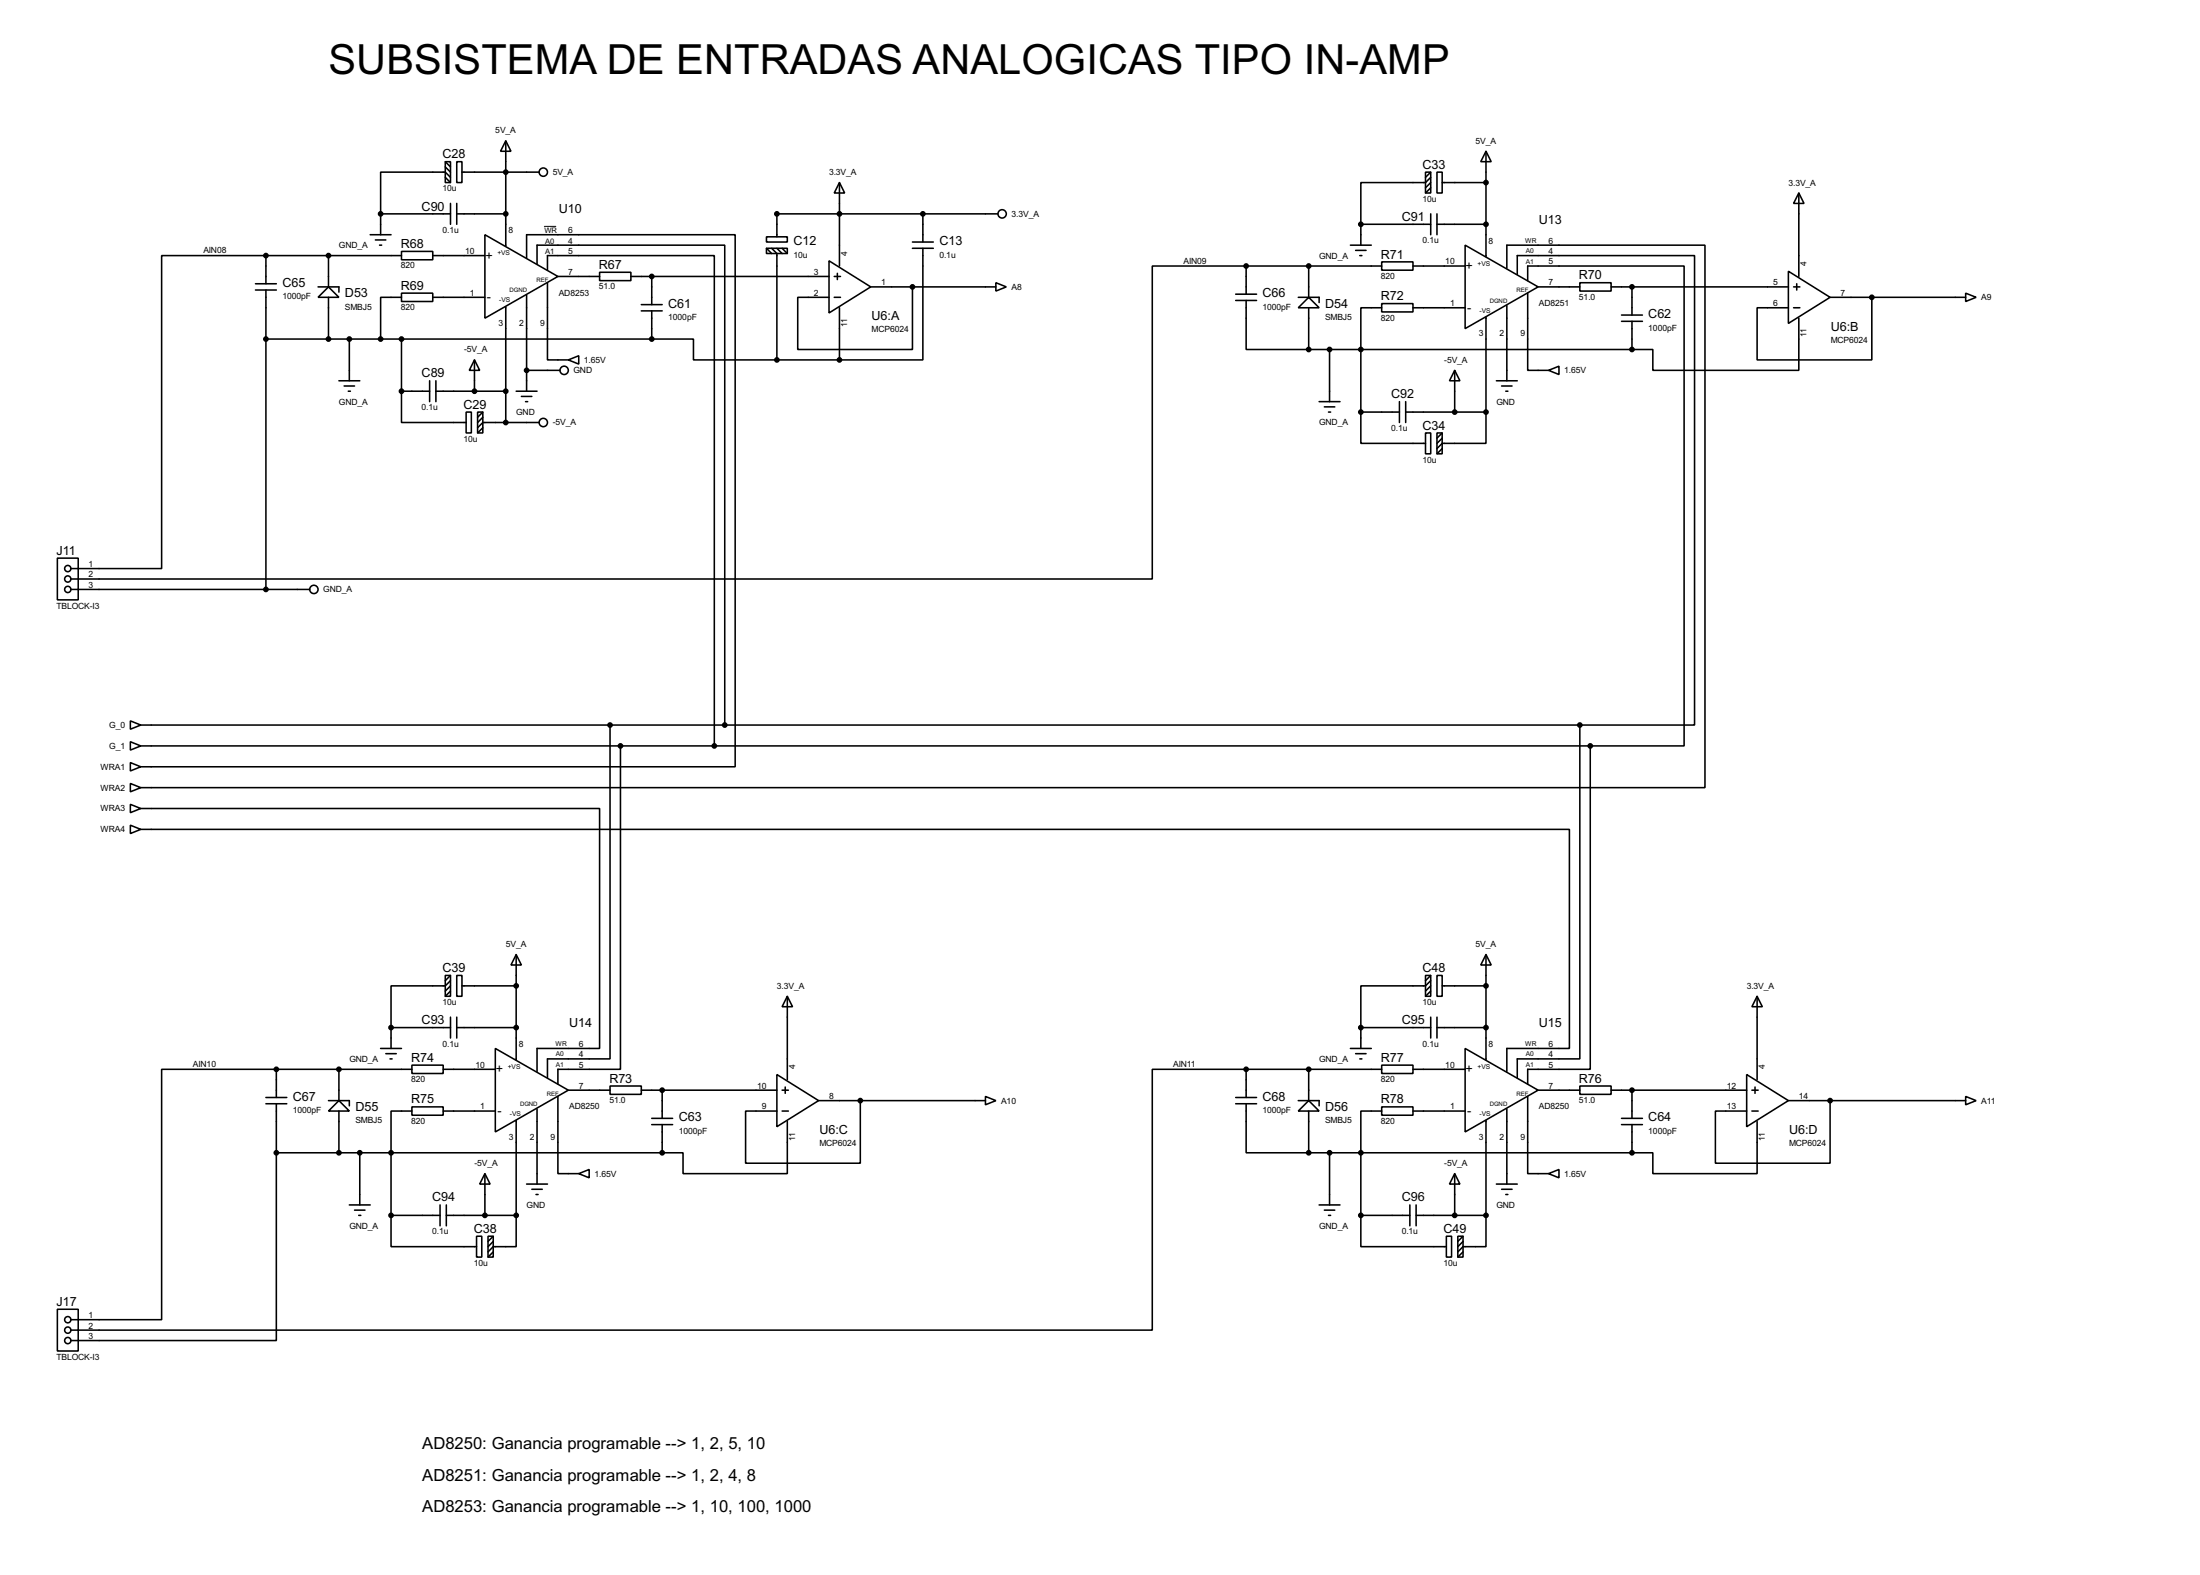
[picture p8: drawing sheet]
<svg xmlns="http://www.w3.org/2000/svg" width="536mm" height="383mm" viewBox="0 0 536 383" stroke-linecap="round" stroke-linejoin="round" font-family="sans-serif">
<g fill="none" stroke="#000" stroke-width=".38">
<path d="M108.5 39.4h1.2v5h-1.2zM108.5 39.4l1.2 1.2M111.3 39.4h1.2v5h-1.2zM123.2 34.3l1.3 2.5h-2.6zM123.2 34.3v25.6M361.9 36.8l1.3 2.6h-2.5zM361.9 36.8v25.7M90.2 57.1h5M91.4 58.4h2.6M92.5 59.7h.5M92.7 52.1h17M92.7 52.1v5"/>
<path d="M108.5 40.6l1.2 1.3M108.5 43.2l1.2 1.2M109.7 43.2l-1.2-1.3h-15.8v10.2M109.7 49.5v5.1M111.3 52.1h11.9M111.3 49.5v5.1M112.5 41.9h18.8M118.1 57.1l17.8 10.2-17.8 10.2zM186.7 57.7h5.1v1.2h-5.1zM204.5 44.4l1.2 2.6h-2.5zM204.5 44.4v20.4M222.2 58.9h5.1"/>
<path d="M224.8 52.1v6.8M243.1 52.1h-53.9v5.6M328.9 59.7h5.1M331.5 54.6h17M331.5 54.6v5.1M347.2 41.9h1.3v5.1h-1.3zM348.5 43.2l-1.3 1.2h-15.7v10.2M348.5 52.1v5M348.5 45.7l-1.3 1.3M348.5 44.4l-1.3 1.3M348.5 41.9l-1.3 1.3M350 41.9h1.3v5.1h-1.3z"/>
<path d="M350 54.6h11.9M350 52.1v5M351.3 44.4h10.6M356.9 59.7l17.7 10.1-17.7 10.2zM438.1 47l1.3 2.5h-2.5zM438.1 47v20.3M62.2 70.6h5.1M62.2 69.1h5.1M64.8 62.2h-25.4v76.2h-22.1M64.8 62.2h33M64.8 62.2v6.9M64.8 70.6v72.9"/>
<path d="M77.5 69.8h5v1.3M80 69.8l2.5 2.6h-5zM80 62.2v7.6M80 72.4v10.1M97.8 61.2h7.6v2h-7.6zM97.8 71.4h7.6v2h-7.6zM97.8 72.4h-5.1v10.1M105.4 62.2h12.7M105.4 72.4h12.7M123.2 74.7v28.2M128.3 62.7v-5.6h50.8v129.6h-144.8M128.3 71.9v23.3"/>
<path d="M130.8 64.3v-4.6h45.7v116.8M133.3 68.8v18.8h5.1M133.3 65.8v-3.6h40.7v119.4M135.9 67.3h10.1M146 66.3h7.7v2h-7.7zM153.7 67.3h48.2M156.2 75.7h5.1M156.2 74.2h5.1M158.7 67.3v6.9M158.7 75.7v6.8M186.7 60.5h5.1v1.2h-5.1zM186.7 60.5l1.3 1.2"/>
<path d="M188 60.5l1.2 1.2v25.9M189.2 60.5l1.3 1.2M190.5 60.5l1.3 1.2M201.9 63.5l10.2 6.3-10.2 6.4zM203.2 67.3h1.5M203.2 72.4h1.5M204 66.5v1.6M204.5 74.9v12.7M212.1 69.8h30.5M222.2 69.8v15.3h-27.9v-12.7h7.6M222.2 60.5h5.1M224.8 60.5v27.1h-20.3"/>
<path d="M242.6 68.8l2.5 1-2.5 1.1zM301 73.2h5.1M301 71.6h5.1M303.5 73.2v11.9h15.3M303.5 64.8h-22.8v76.2h-263.4M303.5 64.8h33M303.5 64.8v6.8M316.2 72.4h5.1v1.3M318.8 72.4l2.5 2.5h-5.1zM318.8 64.8v7.6M318.8 74.9v10.2M330.2 61h2.5"/>
<path d="M331.2 62.2h.5M336.5 63.8h7.7v2h-7.7zM336.5 73.9h7.7v2h-7.7zM336.5 74.9h-5v25.4M344.2 64.8h12.7M344.2 74.9h12.7M361.9 77.2v23.1M367 65.3v-5.6h48.3v132.1h-381M367 74.4v18.3M369.6 66.8v-4.6h43.1v114.3h-27.9M372.1 71.4v18.8h5.1M372.1 68.3v-3.5h38.1v116.8h-22.9"/>
<path d="M374.6 69.8h10.2M384.8 68.8h7.6v2.1h-7.6zM392.4 69.8h43.2M395 78.2h5M395 76.7h5M397.5 69.8v6.9M397.5 78.2v6.9M435.6 66l10.2 6.4-10.2 6.3zM436.9 69.8h1.5M436.9 74.9h1.5M437.6 69.1v1.5M438.1 77.5v12.7h-35.5v-5.1h-5.1"/>
<path d="M445.8 72.4h33M455.9 72.4v15.2h-27.9v-12.7h7.6M478.8 71.4l2.5 1-2.5 1zM64.8 82.5h93.9M82.5 92.7h5.1M83.8 94h2.6M84.8 95.2h.5M85.1 82.5v10.2M97.8 95.2v7.7h15.7M97.8 95.2h6.8M97.8 82.5v12.7M104.6 92.7v5.1"/>
<path d="M106.2 95.2h17M106.2 92.7v5.1M115.6 87.6l1.2 2.6h-2.5zM115.6 87.6v7.6M125.7 95.2h5.1M127 96.5h2.5M128 97.8h.5M128.3 90.2h8.1M138.4 87.6l2.6-1v2zM158.7 82.5h10.2v5.1h20.3M189.2 87.6h15.3M318.8 85.1h78.7"/>
<path d="M321.3 97.8h5.1M322.6 99.1h2.5M323.8 85.1v12.7M340.9 97.8v5.1M342.4 97.8v5.1M354.3 90.2l1.3 2.5h-2.5zM354.3 90.2v10.1M364.5 92.7h5.1M365.8 94h2.5M366.8 95.2h.5M377.2 90.2l2.5-1v2zM113.5 100.3h1.3v5.1h-1.3z"/>
<path d="M116.3 100.3h1.3v5.1h-1.3zM117.6 100.3l-1.3 1.3M117.6 101.6l-1.3 1.3M117.6 104.1l-1.3 1.3M131.3 102.9h-13.7l-1.3 1.2M323.6 100.3h.5M331.5 100.3v7.6h15.7M331.5 100.3h9.4M342.4 100.3h19.5M347.2 105.4h1.3v5.1h-1.3zM350 105.4h1.3v5.1h-1.3zM351.3 105.4l-1.3 1.3"/>
<path d="M351.3 106.7l-1.3 1.2M351.3 109.2l-1.3 1.3M361.9 100.3v7.6h-10.6l-1.3 1.3M14 135.9h5v10.1h-5zM17.3 143.5h58.1M31.7 175.5l2.6 1-2.6 1zM34.3 176.5h350.5M148.6 176.5v81.3h-15.3v4.6M384.8 176.5v81.3h-15.2v4.6M31.7 180.6l2.6 1-2.6 1zM31.7 185.7l2.6 1-2.6 1zM31.7 190.8l2.6 1-2.6 1z"/>
<path d="M31.7 195.8l2.6 1-2.6 1.1zM34.3 196.8h111.7v58.5h-15.2v5.6M34.3 181.6h353M151.1 181.6v78.7h-15.2v3.6M387.3 181.6v78.7h-15.2v3.6M31.7 200.9l2.6 1-2.6 1zM34.3 201.9h348v53.4h-15.3v5.6M108.5 237.5h1.2v5.1h-1.2zM109.7 238.8l-1.2 1.2h-13.3v10.2M109.7 237.5l-1.2 1.3M111.3 237.5h1.2v5.1h-1.2zM125.7 232.4l1.3 2.5h-2.5z"/>
<path d="M125.7 232.4v25.7M347.2 237.5h1.3v5.1h-1.3zM348.5 238.8l-1.3 1.2h-15.7v10.2M348.5 237.5l-1.3 1.3M350 237.5h1.3v5.1h-1.3zM361.9 232.4l1.3 2.5h-2.5zM361.9 232.4v25.7M92.7 255.3h5.1M94 256.5h2.5M95 257.8h.5M95.2 250.2v5.1M95.2 250.2h14.5"/>
<path d="M100.3 259.3h7.6v2.1h-7.6zM109.7 247.6v5.1M109.7 241.3l-1.2 1.3M109.7 240l-1.2 1.3M111.3 250.2h14.4M111.3 247.6v5.1M112.5 240h13.2M120.6 255.3l17.8 10.1-17.8 10.2zM191.8 242.6l1.2 2.5h-2.5zM191.8 242.6v20.3M328.9 255.3h5.1M330.2 256.5h2.5"/>
<path d="M331.2 257.8h.5M331.5 250.2v5.1M331.5 250.2h17M336.5 259.3h7.7v2.1h-7.7zM348.5 247.6v5.1M348.5 241.3l-1.3 1.3M348.5 240l-1.3 1.3M350 250.2h11.9M350 247.6v5.1M351.3 240h10.6M356.9 255.3l17.7 10.1-17.7 10.2zM428 242.6l1.3 2.5h-2.6z"/>
<path d="M428 242.6v20.3M64.8 268.7h5M64.8 267.2h5M67.3 260.3h-27.9v61h-22.1M67.3 260.3h33M67.3 260.3v6.9M67.3 268.7v12M80 268h5.1v1.2M82.5 268l2.6 2.5h-5.1zM82.5 260.3v7.7M82.5 270.5v10.2M100.3 269.5h7.6v2h-7.6z"/>
<path d="M100.3 270.5h-5.1v25.4M107.9 260.3h12.7M107.9 270.5h12.7M125.7 272.8v23.1M130.8 270v18.3M135.9 267v18.7h5.1M138.4 265.4h10.2M148.6 264.4h7.6v2h-7.6zM156.2 265.4h33M158.7 273.8h5.1M158.7 272.3h5.1M161.3 265.4v6.9"/>
<path d="M161.3 273.8v6.9M189.2 261.6l10.2 6.4-10.2 6.3zM190.5 265.4h1.5M190.5 270.5h1.5M191.3 264.7v1.5M191.8 273v12.7h-25.4v-5h-5.1M199.4 268h40.6M209.5 268v15.2h-27.9v-12.7h7.6M240 267l2.6 1-2.6 1zM301 268.7h5.1M301 267.2h5.1M303.5 268.7v12h15.3"/>
<path d="M303.5 260.3h-22.8v63.5h-263.4M303.5 260.3h33M303.5 260.3v6.9M316.2 268h5.1v1.2M318.8 268l2.5 2.5h-5.1zM318.8 260.3v7.7M318.8 270.5v10.2M336.5 269.5h7.7v2h-7.7zM336.5 270.5h-5v25.4M344.2 260.3h12.7M344.2 270.5h12.7M361.9 272.8v23.1"/>
<path d="M367 270v18.3M372.1 267v18.7h5.1M374.6 265.4h10.2M384.8 264.4h7.6v2h-7.6zM392.4 265.4h33M395 273.8h5M395 272.3h5M397.5 265.4v6.9M397.5 273.8v6.9M425.4 261.6l10.2 6.4-10.2 6.3zM426.7 265.4h1.5M426.7 270.5h1.5"/>
<path d="M427.5 264.7v1.5M428 273v12.7h-25.4v-5h-5.1M435.6 268h43.2M445.8 268v15.2h-28v-12.7h7.6M478.8 267l2.5 1-2.5 1zM67.3 280.7v45.7h-50M67.3 280.7h94M85.1 293.4h5.1M86.4 294.6h2.5M87.4 295.9h.5M87.6 280.7v12.7M95.2 295.9v7.6h20.9"/>
<path d="M95.2 295.9h12M107.2 293.4v5M108.7 295.9h17M108.7 293.4v5M118.1 285.7l1.3 2.6h-2.6zM118.1 285.7v10.2M125.7 295.9v7.6h-5.6l-1.2 1.3M128.3 288.3h5M129.5 289.6h2.6M130.6 290.8h.5M141 285.7l2.5-1v2.1zM318.8 280.7h78.7"/>
<path d="M321.3 293.4h5.1M322.6 294.6h2.5M323.6 295.9h.5M323.8 280.7v12.7M331.5 295.9v7.6h20.8M331.5 295.9h11.9M343.4 293.4v5M344.9 295.9h17M344.9 293.4v5M354.3 285.7l1.3 2.6h-2.5zM354.3 285.7v10.2M361.9 295.9v7.6h-5.5l-1.3 1.3"/>
<path d="M364.5 288.3h5.1M365.8 289.6h2.5M366.8 290.8h.5M377.2 285.7l2.5-1v2.1zM14 318.8h5v10.1h-5zM116.1 301h1.2v5.1h-1.2zM118.9 301h1.2v5.1h-1.2zM120.1 301l-1.2 1.3M120.1 302.3l-1.2 1.2M120.1 304.8l-1.2 1.3M352.3 301h1.3v5.1h-1.3zM355.1 301h1.3v5.1h-1.3z"/>
<path d="M356.4 301l-1.3 1.3M356.4 302.3l-1.3 1.2M356.4 304.8l-1.3 1.3"/>
<circle cx="132.3" cy="41.9" r="1.02"/>
<circle cx="244.1" cy="52.1" r="1.02"/>
<circle cx="137.4" cy="90.2" r="1.02"/>
<circle cx="132.3" cy="102.9" r="1.02"/>
<circle cx="16.5" cy="138.4" r=".76"/>
<circle cx="16.5" cy="141" r=".76"/>
<circle cx="16.5" cy="143.5" r=".76"/>
<circle cx="76.5" cy="143.5" r="1.02"/>
<circle cx="16.5" cy="321.3" r=".76"/>
<circle cx="16.5" cy="323.9" r=".76"/>
<circle cx="16.5" cy="326.4" r=".76"/>
</g>
<path d="M132.6 55.1h2.8" fill="none" stroke="#000" stroke-width=".24"/>
<g fill="#000" stroke="#000" stroke-width=".38">
<circle cx="92.7" cy="52.1" r=".51"/>
<circle cx="123.2" cy="52.1" r=".51"/>
<circle cx="123.2" cy="41.9" r=".51"/>
<circle cx="189.2" cy="52.1" r=".51"/>
<circle cx="204.5" cy="52.1" r=".51"/>
<circle cx="224.8" cy="52.1" r=".51"/>
<circle cx="331.5" cy="54.6" r=".51"/>
<circle cx="361.9" cy="54.6" r=".51"/>
<circle cx="361.9" cy="44.4" r=".51"/>
<circle cx="64.8" cy="62.2" r=".51"/>
<circle cx="80" cy="62.2" r=".51"/>
<circle cx="158.7" cy="67.3" r=".51"/>
<circle cx="222.2" cy="69.8" r=".51"/>
<circle cx="303.5" cy="64.8" r=".51"/>
<circle cx="318.8" cy="64.8" r=".51"/>
<circle cx="397.5" cy="69.8" r=".51"/>
<circle cx="455.9" cy="72.4" r=".51"/>
<circle cx="64.8" cy="82.5" r=".51"/>
<circle cx="80" cy="82.5" r=".51"/>
<circle cx="85.1" cy="82.5" r=".51"/>
<circle cx="92.7" cy="82.5" r=".51"/>
<circle cx="97.8" cy="82.5" r=".51"/>
<circle cx="97.8" cy="95.2" r=".51"/>
<circle cx="115.6" cy="95.2" r=".51"/>
<circle cx="123.2" cy="95.2" r=".51"/>
<circle cx="128.3" cy="90.2" r=".51"/>
<circle cx="158.7" cy="82.5" r=".51"/>
<circle cx="189.2" cy="87.6" r=".51"/>
<circle cx="204.5" cy="87.6" r=".51"/>
<circle cx="318.8" cy="85.1" r=".51"/>
<circle cx="323.8" cy="85.1" r=".51"/>
<circle cx="331.5" cy="85.1" r=".51"/>
<circle cx="397.5" cy="85.1" r=".51"/>
<circle cx="123.2" cy="102.9" r=".51"/>
<circle cx="331.5" cy="100.3" r=".51"/>
<circle cx="354.3" cy="100.3" r=".51"/>
<circle cx="361.9" cy="100.3" r=".51"/>
<circle cx="64.8" cy="143.5" r=".51"/>
<circle cx="148.6" cy="176.5" r=".51"/>
<circle cx="176.5" cy="176.5" r=".51"/>
<circle cx="384.8" cy="176.5" r=".51"/>
<circle cx="151.1" cy="181.6" r=".51"/>
<circle cx="174" cy="181.6" r=".51"/>
<circle cx="387.3" cy="181.6" r=".51"/>
<circle cx="95.2" cy="250.2" r=".51"/>
<circle cx="125.7" cy="250.2" r=".51"/>
<circle cx="125.7" cy="240" r=".51"/>
<circle cx="331.5" cy="250.2" r=".51"/>
<circle cx="361.9" cy="250.2" r=".51"/>
<circle cx="361.9" cy="240" r=".51"/>
<circle cx="67.3" cy="260.3" r=".51"/>
<circle cx="82.5" cy="260.3" r=".51"/>
<circle cx="161.3" cy="265.4" r=".51"/>
<circle cx="209.5" cy="268" r=".51"/>
<circle cx="303.5" cy="260.3" r=".51"/>
<circle cx="318.8" cy="260.3" r=".51"/>
<circle cx="397.5" cy="265.4" r=".51"/>
<circle cx="445.8" cy="268" r=".51"/>
<circle cx="67.3" cy="280.7" r=".51"/>
<circle cx="82.5" cy="280.7" r=".51"/>
<circle cx="87.6" cy="280.7" r=".51"/>
<circle cx="95.2" cy="280.7" r=".51"/>
<circle cx="95.2" cy="295.9" r=".51"/>
<circle cx="118.1" cy="295.9" r=".51"/>
<circle cx="125.7" cy="295.9" r=".51"/>
<circle cx="161.3" cy="280.7" r=".51"/>
<circle cx="318.8" cy="280.7" r=".51"/>
<circle cx="323.8" cy="280.7" r=".51"/>
<circle cx="331.5" cy="280.7" r=".51"/>
<circle cx="331.5" cy="295.9" r=".51"/>
<circle cx="354.3" cy="295.9" r=".51"/>
<circle cx="361.9" cy="295.9" r=".51"/>
<circle cx="397.5" cy="280.7" r=".51"/>
</g>
<text font-size="11.3" x="80" y="18">SUBSISTEMA DE ENTRADAS ANALOGICAS TIPO IN-AMP</text>
<g font-size="4.5">
<text x="102.9" y="352.9">AD8250: Ganancia programable --&gt; 1, 2, 5, 10</text>
<text x="102.9" y="360.5">AD8251: Ganancia programable --&gt; 1, 2, 4, 8</text>
<text x="102.9" y="368.1">AD8253: Ganancia programable --&gt; 1, 10, 100, 1000</text>
</g>
<g font-size="3.4">
<text x="107.8" y="38.6">C28</text>
<text x="346.5" y="41.1">C33</text>
<text x="102.7" y="51.3">C90</text>
<text x="136.1" y="51.9">U10</text>
<text x="341.4" y="53.8">C91</text>
<text x="193.3" y="59.7">C12</text>
<text x="228.8" y="59.7">C13</text>
<text x="374.8" y="54.5">U13</text>
<text x="97.6" y="60.4">R68</text>
<text x="118.2" y="63.2">+</text>
<text x="145.9" y="65.5">R67</text>
<text x="336.3" y="62.9">R71</text>
<text x="357" y="65.8">+</text>
<text x="68.8" y="69.9">C65</text>
<text x="97.6" y="70.6">R69</text>
<text x="384.6" y="68">R70</text>
<text x="84" y="72.4">D53</text>
<text x="118.6" y="73.4">-</text>
<text x="162.8" y="75">C61</text>
<text x="212.3" y="77.9">U6:A</text>
<text x="307.5" y="72.4">C66</text>
<text x="322.7" y="75">D54</text>
<text x="336.3" y="73.1">R72</text>
<text x="357.4" y="75.9">-</text>
<text x="401.5" y="77.5">C62</text>
<text x="445.9" y="80.5">U6:B</text>
<text x="102.7" y="91.9">C89</text>
<text x="112.9" y="99.5">C29</text>
<text x="338.9" y="97">C92</text>
<text x="346.5" y="104.6">C34</text>
<text x="13.8" y="135.1">J11</text>
<text x="107.8" y="236.6">C39</text>
<text x="346.5" y="236.6">C48</text>
<text x="102.7" y="249.3">C93</text>
<text x="138.6" y="250.1">U14</text>
<text x="341.4" y="249.3">C95</text>
<text x="374.8" y="250.1">U15</text>
<text x="100.2" y="258.5">R74</text>
<text x="120.8" y="261.4">+</text>
<text x="148.4" y="263.6">R73</text>
<text x="336.3" y="258.5">R77</text>
<text x="357" y="261.4">+</text>
<text x="384.6" y="263.6">R76</text>
<text x="71.3" y="268">C67</text>
<text x="100.2" y="268.6">R75</text>
<text x="307.5" y="268">C68</text>
<text x="336.3" y="268.6">R78</text>
<text x="86.6" y="270.5">D55</text>
<text x="121.2" y="271.5">-</text>
<text x="165.3" y="273.1">C63</text>
<text x="322.7" y="270.5">D56</text>
<text x="357.4" y="271.5">-</text>
<text x="401.5" y="273.1">C64</text>
<text x="199.6" y="276">U6:C</text>
<text x="435.8" y="276">U6:D</text>
<text x="105.2" y="292.5">C94</text>
<text x="341.4" y="292.5">C96</text>
<text x="115.4" y="300.1">C38</text>
<text x="351.6" y="300.1">C49</text>
<text x="13.8" y="317.9">J17</text>
</g>
<g font-size="2.3">
<text x="120.6" y="32.5">5V_A</text>
<text x="359.4" y="35">5V_A</text>
<text x="107.8" y="46.6">10u</text>
<text x="134.6" y="42.6">5V_A</text>
<text x="201.9" y="42.6">3.3V_A</text>
<text x="435.6" y="45.2">3.3V_A</text>
<text x="246.4" y="52.8">3.3V_A</text>
<text x="346.5" y="49.1">10u</text>
<text x="107.8" y="56.7">0.1u</text>
<text x="123.8" y="56.8">8</text>
<text x="138.4" y="56.8">6</text>
<text x="138.4" y="59.3">4</text>
<text x="346.5" y="59.3">0.1u</text>
<text x="362.6" y="59.3">8</text>
<text x="377.2" y="59.3">6</text>
<text x="49.5" y="61.7">AIN08</text>
<text x="82.5" y="60.4">GND_A</text>
<text x="97.6" y="65.4">820</text>
<text x="113.3" y="61.8">10</text>
<text x="138.4" y="61.8">5</text>
<text x="193.3" y="62.7">10u</text>
<text x="206.4" y="62.2" transform="rotate(-90 206.4 62.2)">4</text>
<text x="228.8" y="62.7">0.1u</text>
<text x="288.3" y="64.2">AIN09</text>
<text x="321.3" y="62.9">GND_A</text>
<text x="352" y="64.4">10</text>
<text x="377.2" y="61.8">4</text>
<text x="377.2" y="64.4">5</text>
<text x="440.1" y="64.8" transform="rotate(-90 440.1 64.8)">4</text>
<text x="136.1" y="72">AD8253</text>
<text x="138.4" y="66.9">7</text>
<text x="145.9" y="70.4">51.0</text>
<text x="198.2" y="66.9">3</text>
<text x="214.6" y="69.5">1</text>
<text x="246.4" y="70.6">A8</text>
<text x="336.3" y="67.9">820</text>
<text x="377.2" y="69.5">7</text>
<text x="431.9" y="69.5">5</text>
<text x="68.8" y="72.9">1000pF</text>
<text x="84" y="75.4">SMBJ5</text>
<text x="97.6" y="75.5">820</text>
<text x="114.4" y="72">1</text>
<text x="162.8" y="77.9">1000pF</text>
<text x="198.2" y="72">2</text>
<text x="307.5" y="75.4">1000pF</text>
<text x="322.7" y="77.9">SMBJ5</text>
<text x="353.2" y="74.5">1</text>
<text x="374.8" y="74.5">AD8251</text>
<text x="384.6" y="73">51.0</text>
<text x="431.9" y="74.5">6</text>
<text x="448.3" y="72">7</text>
<text x="482.6" y="73.1">A9</text>
<text x="121.4" y="79.4">3</text>
<text x="126.5" y="79.4">2</text>
<text x="131.6" y="79.4">9</text>
<text x="206.4" y="79.6" transform="rotate(-90 206.4 79.6)">11</text>
<text x="212.3" y="80.9">MCP6024</text>
<text x="336.3" y="78.1">820</text>
<text x="360.2" y="81.9">3</text>
<text x="365.3" y="81.9">2</text>
<text x="370.3" y="81.9">9</text>
<text x="401.5" y="80.5">1000pF</text>
<text x="440.1" y="82.1" transform="rotate(-90 440.1 82.1)">11</text>
<text x="445.9" y="83.4">MCP6024</text>
<text x="113" y="85.8">-5V_A</text>
<text x="142.2" y="88.3">1.65V</text>
<text x="351.8" y="88.3">-5V_A</text>
<text x="139.7" y="90.9">GND</text>
<text x="381" y="90.9">1.65V</text>
<text x="82.5" y="98.5">GND_A</text>
<text x="102.7" y="99.9">0.1u</text>
<text x="125.7" y="101">GND</text>
<text x="364.5" y="98.5">GND</text>
<text x="112.9" y="107.5">10u</text>
<text x="134.6" y="103.6">-5V_A</text>
<text x="321.3" y="103.6">GND_A</text>
<text x="338.9" y="105">0.1u</text>
<text x="346.5" y="112.6">10u</text>
<text x="21.6" y="138">1</text>
<text x="21.6" y="140.6">2</text>
<text x="21.6" y="143.1">3</text>
<text x="13.8" y="148.2">TBLOCK-I3</text>
<text x="78.7" y="144.2">GND_A</text>
<text x="26.6" y="177.2">G_0</text>
<text x="26.6" y="182.3">G_1</text>
<text x="24.5" y="187.4">WRA1</text>
<text x="24.5" y="192.5">WRA2</text>
<text x="24.5" y="197.6">WRA3</text>
<text x="24.5" y="202.6">WRA4</text>
<text x="123.2" y="230.6">5V_A</text>
<text x="359.4" y="230.6">5V_A</text>
<text x="107.8" y="244.6">10u</text>
<text x="189.2" y="240.7">3.3V_A</text>
<text x="346.5" y="244.6">10u</text>
<text x="425.4" y="240.7">3.3V_A</text>
<text x="107.8" y="254.8">0.1u</text>
<text x="126.4" y="254.9">8</text>
<text x="141" y="254.9">6</text>
<text x="141" y="257.4">4</text>
<text x="346.5" y="254.8">0.1u</text>
<text x="362.6" y="254.9">8</text>
<text x="377.2" y="254.9">6</text>
<text x="377.2" y="257.4">4</text>
<text x="47" y="259.8">AIN10</text>
<text x="85.1" y="258.5">GND_A</text>
<text x="100.2" y="263.4">820</text>
<text x="115.8" y="260">10</text>
<text x="141" y="260">5</text>
<text x="193.7" y="260.4" transform="rotate(-90 193.7 260.4)">4</text>
<text x="285.8" y="259.8">AIN11</text>
<text x="321.3" y="258.5">GND_A</text>
<text x="336.3" y="263.4">820</text>
<text x="352" y="260">10</text>
<text x="377.2" y="260">5</text>
<text x="429.9" y="260.4" transform="rotate(-90 429.9 260.4)">4</text>
<text x="141" y="265">7</text>
<text x="148.4" y="268.5">51.0</text>
<text x="184.4" y="265">10</text>
<text x="201.9" y="267.6">8</text>
<text x="243.8" y="268.7">A10</text>
<text x="377.2" y="265">7</text>
<text x="384.6" y="268.5">51.0</text>
<text x="420.6" y="265">12</text>
<text x="438.1" y="267.6">14</text>
<text x="482.6" y="268.7">A11</text>
<text x="71.3" y="270.9">1000pF</text>
<text x="86.6" y="273.5">SMBJ5</text>
<text x="100.2" y="273.6">820</text>
<text x="117" y="270.1">1</text>
<text x="138.6" y="270">AD8250</text>
<text x="185.5" y="270.1">9</text>
<text x="307.5" y="270.9">1000pF</text>
<text x="322.7" y="273.5">SMBJ5</text>
<text x="336.3" y="273.6">820</text>
<text x="353.2" y="270.1">1</text>
<text x="374.8" y="270">AD8250</text>
<text x="420.6" y="270.1">13</text>
<text x="124" y="277.5">3</text>
<text x="129" y="277.5">2</text>
<text x="134.1" y="277.5">9</text>
<text x="165.3" y="276">1000pF</text>
<text x="193.7" y="277.7" transform="rotate(-90 193.7 277.7)">11</text>
<text x="199.6" y="278.9">MCP6024</text>
<text x="360.2" y="277.5">3</text>
<text x="365.3" y="277.5">2</text>
<text x="370.3" y="277.5">9</text>
<text x="401.5" y="276">1000pF</text>
<text x="429.9" y="277.7" transform="rotate(-90 429.9 277.7)">11</text>
<text x="435.8" y="278.9">MCP6024</text>
<text x="115.6" y="283.9">-5V_A</text>
<text x="144.8" y="286.5">1.65V</text>
<text x="351.8" y="283.9">-5V_A</text>
<text x="381" y="286.5">1.65V</text>
<text x="85.1" y="299.2">GND_A</text>
<text x="128.3" y="294.1">GND</text>
<text x="321.3" y="299.2">GND_A</text>
<text x="364.5" y="294.1">GND</text>
<text x="105.2" y="300.5">0.1u</text>
<text x="341.4" y="300.5">0.1u</text>
<text x="115.4" y="308.1">10u</text>
<text x="351.6" y="308.1">10u</text>
<text x="21.6" y="320.9">1</text>
<text x="21.6" y="323.5">2</text>
<text x="21.6" y="326">3</text>
<text x="13.8" y="331">TBLOCK-I3</text>
</g>
<g font-size="2.1">
<text x="132.6" y="56.8">WR</text>
<text x="132.8" y="59.3">A0</text>
<text x="132.8" y="61.8">A1</text>
</g>
<g font-size="1.8">
<text x="371.5" y="59.1">WR</text>
<text x="121.2" y="62.1">+VS</text>
<text x="359.9" y="64.7">+VS</text>
<text x="371.6" y="61.6">A0</text>
<text x="371.6" y="64.2">A1</text>
<text x="121.6" y="73.6">-VS</text>
<text x="360.4" y="76.1">-VS</text>
<text x="135.3" y="254.7">WR</text>
<text x="135.4" y="257.2">A0</text>
<text x="371.5" y="254.7">WR</text>
<text x="371.6" y="257.2">A0</text>
<text x="123.7" y="260.3">+VS</text>
<text x="135.4" y="259.8">A1</text>
<text x="359.9" y="260.3">+VS</text>
<text x="371.6" y="259.8">A1</text>
<text x="124.2" y="271.7">-VS</text>
<text x="360.4" y="271.7">-VS</text>
</g>
<g font-size="1.7">
<text x="124.1" y="71.2">DGND</text>
<text x="130.6" y="68.7">REF</text>
<text x="369.4" y="71.2">REF</text>
<text x="362.9" y="73.7">DGND</text>
<text x="126.7" y="269.3">DGND</text>
<text x="133.2" y="266.8">REF</text>
<text x="362.9" y="269.3">DGND</text>
<text x="369.4" y="266.8">REF</text>
</g>
</svg>
